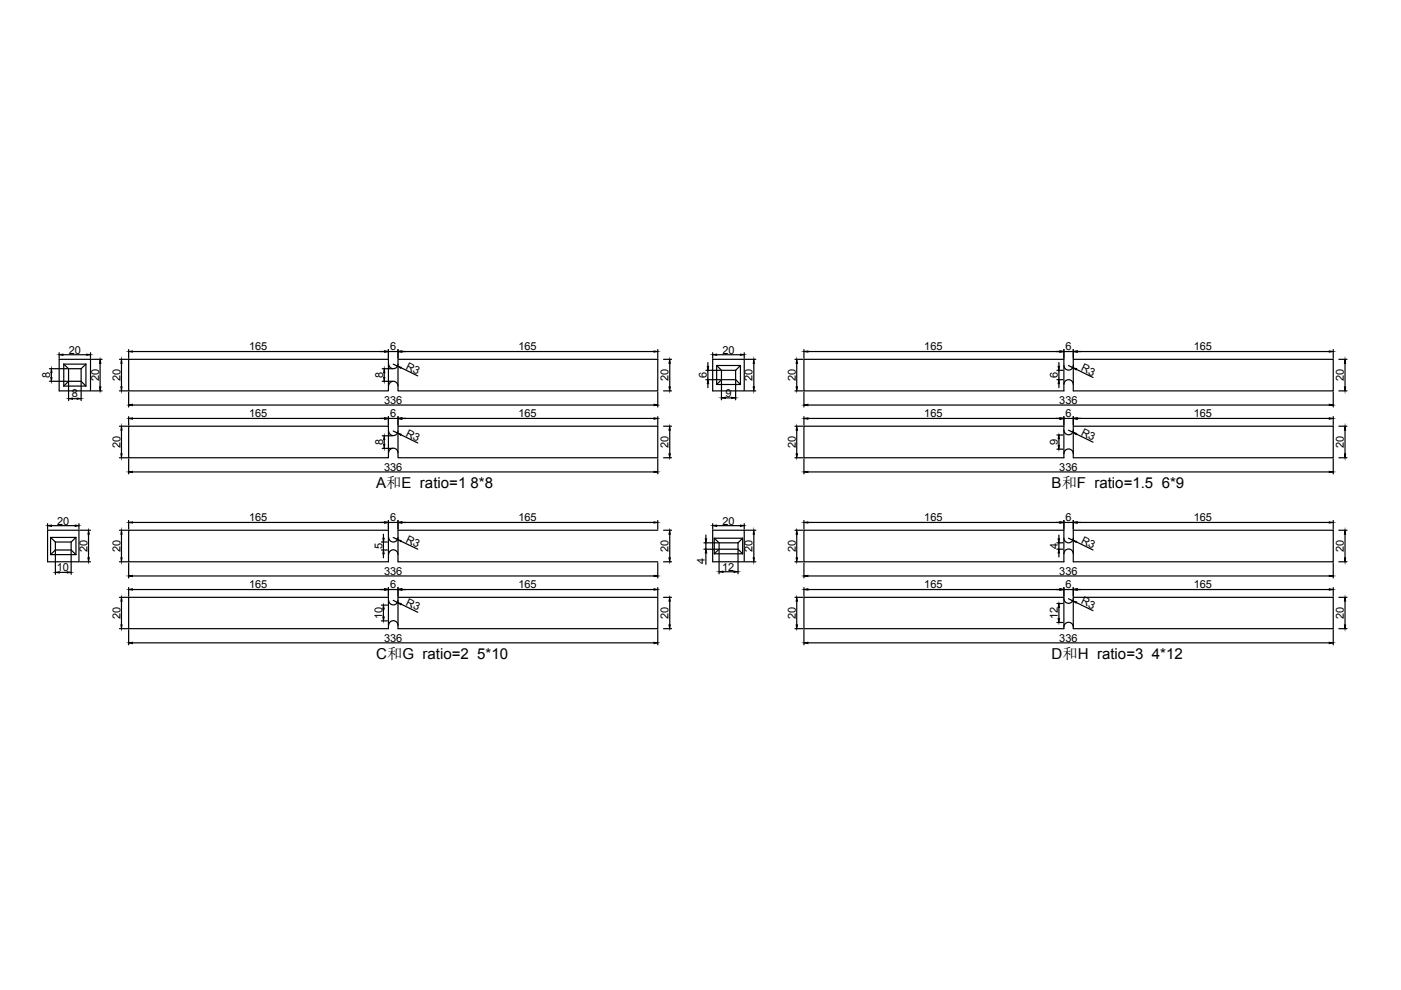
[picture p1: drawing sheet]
<svg xmlns="http://www.w3.org/2000/svg" width="297mm" height="210mm" viewBox="0 0 297 210" stroke-linecap="round" stroke-linejoin="round" font-family="sans-serif">
<!-- layer: 0 -->
<g fill="none" stroke="#000" stroke-width=".25">
<path d="M10.5 78.2h3.8M10.9 79v1M12.5 76.2h6.7v6.7h-6.7zM12.5 74.8v1.2M13.3 75.2h5.1M13.5 77.2v4.7M13.5 77.2h4.7M13.5 77.2l1 1M14.5 78.2h2.7M14.5 78.2v2.6M17.2 78.2v2.6M18.2 77.2v4.7"/>
<path d="M18.2 77.2l-1 1M19.2 74.8v1.2M19.4 76.2h2.2M21.2 77v5M25.3 76.2h1.8M25.8 77v5M27.3 76.2h55.1v6.7h-55.1zM27.3 74.1v1.9M28.1 74.5h53.4M81 78.2h2.2M81.5 79v1M82.4 74.1v1.9"/>
<path d="M82.4 74.5h2M82.4 77.2a.99 .99 0 0 0 1 1 .99 .99 0 0 0 1-1M83.4 77.2l.9 .4M84.4 76.2h55.1v6.7h-55.1zM84.4 74.1v1.9M85 78l3.6 1.7M85.2 74.5h53.5M139.5 74.1v1.9M140.7 76.2h1.7M142 77v5M149.7 78.5h3.1M150.1 76.9v.8"/>
<path d="M150.1 78.5v2M151.1 76.2h6.7v6.7h-6.7zM151.1 74.8v1.2M151.9 77.5h5.1M151.9 77.5v4M151.9 77.5l1.1 1M151.9 75.2h5.1M153 78.5h3M153 78.5v2M156 78.5v2M157 77.5v4M157 77.5l-1 1"/>
<path d="M157.8 74.8v1.2M158 76.2h2.2M159.8 77v5M168.5 76.2h1.7M168.9 77v5M170.4 76.2h55.2v6.7h-55.2zM170.4 74.1v1.9M171.3 74.5h53.4M224.1 78.5h1.3M224.5 76.9v.8M224.5 78.5v2M225.6 77.5a.99 .99 0 0 0 1 1 .99 .99 0 0 0 1-1"/>
<path d="M225.6 74.5h2M225.6 74.1v1.9M226.5 77.5l1 .5M227.6 76.2h55.1v6.7h-55.1zM227.6 74.1v1.9M228.2 78.3l3.5 1.7M228.4 74.5h53.4M282.7 74.1v1.9M283.9 76.2h1.7M285.2 77v5M10.5 80.8h3.8M13.5 81.9h4.7"/>
<path d="M14.5 80.8h2.7M14.5 81.1v3.8M14.5 80.8l-1 1.1M15.4 84.5h1M17.2 81.1v3.8M17.2 80.8l1 1.1M19.4 82.9h2.2M25.3 82.9h1.8M25.3 97.1h1.8M25.3 90.4h1.8M25.8 91.2v5M27.3 90.4h55.1v6.7h-55.1z"/>
<path d="M27.3 83.1v3.2M27.3 88.3v1.9M27.3 97.3v3.2M28.1 85.9h110.6M28.1 88.7h53.4M81 80.8h2.2M81 92.4h2.2M81 95.1h2.2M81.5 93.2v1M82.4 88.3v1.9M82.4 88.7h2M82.4 81.8a.99 .99 0 0 1 1-1 .99 .99 0 0 1 1 1"/>
<path d="M82.4 91.4a.99 .99 0 0 0 1 1 .99 .99 0 0 0 1-1M82.4 96a.99 .99 0 0 1 1-1 .99 .99 0 0 1 1 1M83.4 91.4l.9 .4M84.4 90.4h55.1v6.7h-55.1zM84.4 88.3v1.9M85 92.2l3.6 1.7M85.2 88.7h53.5M139.5 83.1v3.2M139.5 88.3v1.9M139.5 97.3v3.2M140.7 82.9h1.7M140.7 97.1h1.7"/>
<path d="M140.7 90.4h1.7M142 91.2v5M149.7 80.5h3.1M150.1 81.4v.8M151.9 81.5h5.1M153 80.5h3M153 80.7v4.1M153 80.5l-1.1 1M153.8 84.4h1.3M156 80.7v4.1M156 80.5l1 1M158 82.9h2.2"/>
<path d="M168.5 82.9h1.7M168.5 97.1h1.7M168.5 90.4h1.7M168.9 91.2v5M170.4 90.4h55.2v6.7h-55.2zM170.4 83.1v3.2M170.4 88.3v1.9M170.4 97.3v3.2M171.3 85.9h110.5M171.3 88.7h53.4M224.1 80.5h1.3M224.1 92.2h1.3"/>
<path d="M224.1 95.2h1.3M224.5 81.4v.8M224.5 93v1.4M225.6 81.5a.99 .99 0 0 1 1-1 .99 .99 0 0 1 1 1M225.6 91.2a.99 .99 0 0 0 1 1 .99 .99 0 0 0 1-1M225.6 96.2a.99 .99 0 0 1 1-1 .99 .99 0 0 1 1 1M225.6 88.7h2M225.6 88.3v1.9M226.5 91.2l1 .4M227.6 90.4h55.1v6.7h-55.1zM227.6 88.3v1.9M228.2 92l3.5 1.8"/>
<path d="M228.4 88.7h53.4M282.7 83.1v3.2M282.7 88.3v1.9M282.7 97.3v3.2M283.9 82.9h1.7M283.9 97.1h1.7M283.9 90.4h1.7M285.2 91.2v5M10.1 112.4h6.6v6.7h-6.6zM10.1 111v1.2M10.7 113.9h5.4M10.7 113.9v3.7"/>
<path d="M10.7 117.6h5.4M10.7 113.9l1 1M10.9 111.4h5M11.7 114.9h3.4M11.7 116.6h3.4M11.7 114.9v1.7M11.7 116.8v5M11.7 116.6l-1 1M15.1 114.9v1.7M15.1 116.8v5M15.1 116.6l1 1M16.1 113.9v3.7"/>
<path d="M16.1 113.9l-1 1M16.7 111v1.2M16.9 112.4h2.3M16.9 119.1h2.3M18.8 113.3v5M25.3 112.4h1.8M25.3 119.1h1.8M25.8 113.3v5M27.3 112.4h55.1v6.7h-55.1zM27.3 110.3v1.9M27.3 119.3v3.2M28.1 110.8h53.4"/>
<path d="M28.1 100.1h110.6M80.9 114.9h1.2M80.9 116.6h1.2M81.3 113.3v.8M81.3 114.9v1.7M81.3 117.4v.9M82.4 110.3v1.9M82.4 110.8h2M82.4 113.9a.99 .99 0 0 0 1 1 .99 .99 0 0 0 1-1M82.4 117.6a.99 .99 0 0 1 1-1 .99 .99 0 0 1 1 1M83.4 113.9l.9 .5M84.4 110.3v1.9"/>
<path d="M85 114.8l3.6 1.6M85.2 110.8h53.5M139.5 110.3v1.9M139.5 119.3v3.2M139.5 112.4h-55.1v6.7h55.1M140.7 112.4h1.7M140.7 119.1h1.7M142 113.3v5M149.2 115.1h3M149.2 116.4h3M149.7 113.4v.8M149.7 115.1v1.3"/>
<path d="M149.7 117.2v2.5M151.1 111v1.2M151.1 112.4h6.7v6.7h-6.7zM151.4 114.1h6.1M151.4 114.1v3.3M151.4 117.4h6.1M151.4 114.1l1.1 1M151.9 111.4h5.1M152.5 115.1h4M152.5 116.4h4M152.5 115.1v1.3M152.5 116.7v5"/>
<path d="M152.5 116.4l-1.1 1M156.5 115.1v1.3M156.5 116.7v5M156.5 116.4l1 1M157.5 114.1v3.3M157.5 114.1l-1 1M157.8 111v1.2M158 112.4h2.2M158 119.1h2.2M159.8 113.3v5M168.5 112.4h1.7M168.5 119.1h1.7"/>
<path d="M168.9 113.3v5M170.4 112.4h55.2v6.7h-55.2zM170.4 110.3v1.9M170.4 119.3v3.2M171.3 110.8h53.4M171.3 100.1h110.5M224.1 115.1h1.3M224.1 116.4h1.3M224.5 113.4v.8M224.5 115.1v1.3M224.5 117.2v.9M225.6 114.1a.99 .99 0 0 0 1 1 .99 .99 0 0 0 1-1"/>
<path d="M225.6 117.4a.99 .99 0 0 1 1-1 .99 .99 0 0 1 1 1M225.6 110.3v1.9M225.6 110.8h2M226.5 114.1l1 .4M227.6 112.4h55.1v6.7h-55.1zM227.6 110.3v1.9M228.2 114.9l3.5 1.7M228.4 110.8h53.4M282.7 110.3v1.9M282.7 119.3v3.2M283.9 112.4h1.7M283.9 119.1h1.7"/>
<path d="M285.2 113.3v5M12.6 121.4h1.6M25.3 133.3h1.8M25.3 126.6h1.8M25.8 127.5v5M27.3 126.6h55.1v6.7h-55.1zM27.3 124.6v1.8M27.3 133.5v3.2M28.1 125h53.4M28.1 122.1h110.6M28.1 136.3h110.6M80.9 128.3h1.2"/>
<path d="M80.9 131.6h1.2M81.3 129.1v1.7M82.4 124.6v1.8M82.4 125h2M82.4 127.3a.99 .99 0 0 0 1 1 .99 .99 0 0 0 1-1M82.4 132.6a.99 .99 0 0 1 1-1 .99 .99 0 0 1 1 1M83.4 127.3l.9 .4M84.4 126.6h55.1v6.7h-55.1zM84.4 124.6v1.8M85 128.1l3.6 1.7M85.2 125h53.5M139.5 124.6v1.8"/>
<path d="M139.5 133.5v3.2M140.7 133.3h1.7M140.7 126.6h1.7M142 127.5v5M153.3 121.2h2.3M168.5 133.3h1.7M168.5 126.6h1.7M168.9 127.5v5M170.4 126.6h55.2v6.7h-55.2zM170.4 124.6v1.8M170.4 133.5v3.2M171.3 125h53.4"/>
<path d="M171.3 122.1h110.5M171.3 136.3h110.5M224.1 128h1.3M224.1 132h1.3M224.5 128.8v2.3M225.6 126.9a.99 .99 0 0 0 1 1 .99 .99 0 0 0 1-1M225.6 132.9a.99 .99 0 0 1 1-1 .99 .99 0 0 1 1 1M225.6 124.6v1.8M225.6 125h2M226.5 126.9l1 .5M227.6 126.6h55.1v6.7h-55.1zM227.6 124.6v1.8"/>
<path d="M228.2 127.7l3.5 1.8M228.4 125h53.4M282.7 124.6v1.8M282.7 133.5v3.2M283.9 133.3h1.7M283.9 126.6h1.7M285.2 127.5v5"/>
</g>
<g fill="#000" stroke="#000" stroke-width=".21">
<path d="M10.9 78.2l.1 .8h-.2zM12.5 75.2l.8-.1v.2zM18.4 75.1l.8 .1-.8 .1zM21.2 76.2l.2 .8h-.3zM25.8 76.2l.1 .8h-.3zM27.3 74.5l.8-.1v.3zM81.5 78.2l.1 .8h-.3zM81.5 74.4l.9 .1-.9 .2zM84.3 77.6l.8 .3-.1 .2zM84.4 74.5l.8-.1v.3zM138.7 74.4l.8 .1-.8 .2zM142 76.2l.1 .8h-.3z"/>
<path d="M150 77.7h.3l-.2 .8zM151.1 75.2l.8-.1v.2zM157 75.1l.8 .1-.8 .1zM159.8 76.2l.1 .8h-.2zM168.9 76.2l.2 .8h-.3zM170.4 74.5l.9-.1v.3zM224.3 77.7h.3l-.1 .8zM224.7 74.4l.9 .1-.9 .2zM227.5 78l.8 .2-.2 .2zM227.6 74.5l.8-.1v.3zM281.8 74.4l.9 .1-.9 .2zM285.2 76.2l.1 .8h-.3z"/>
<path d="M10.8 80h.2l-.1 .8zM14.5 84.5l.9-.1v.3zM16.4 84.4l.8 .1-.8 .2zM21.1 82h.3l-.2 .9zM25.6 82h.3l-.1 .9zM25.6 96.2h.3l-.1 .9zM25.8 90.4l.1 .8h-.3zM27.3 85.9l.8-.2v.3zM27.3 88.7l.8-.1v.3zM27.3 100.1l.8-.2v.3zM81.3 80h.3l-.1 .8zM81.5 92.4l.1 .8h-.3z"/>
<path d="M81.3 94.2h.3l-.1 .9zM81.5 88.6l.9 .1-.9 .2zM84.3 91.8l.8 .3-.1 .2zM84.4 88.7l.8-.1v.3zM138.7 85.7l.8 .2-.8 .1zM138.7 88.6l.8 .1-.8 .2zM138.7 99.9l.8 .2-.8 .1zM141.8 82h.3l-.1 .9zM141.8 96.2h.3l-.1 .9zM142 90.4l.1 .8h-.3zM150.1 80.5l.2 .9h-.3zM153 84.4l.8-.2v.3z"/>
<path d="M155.1 84.2l.9 .2-.9 .1zM159.7 82h.2l-.1 .9zM168.8 82h.3l-.2 .9zM168.8 96.2h.3l-.2 .9zM168.9 90.4l.2 .8h-.3zM170.4 85.9l.9-.2v.3zM170.4 88.7l.9-.1v.3zM170.4 100.1l.9-.2v.3zM224.5 80.5l.1 .9h-.3zM224.5 92.2l.1 .8h-.3zM224.3 94.4h.3l-.1 .8zM224.7 88.6l.9 .1-.9 .2z"/>
<path d="M227.5 91.6l.8 .3-.2 .2zM227.6 88.7l.8-.1v.3zM281.8 85.7l.9 .2-.9 .1zM281.8 88.6l.9 .1-.9 .2zM281.8 99.9l.9 .2-.9 .1zM285 82h.3l-.1 .9zM285 96.2h.3l-.1 .9zM285.2 90.4l.1 .8h-.3zM10.1 111.4l.8-.1v.3zM15.9 111.3l.8 .1-.8 .2zM18.8 112.4l.1 .9h-.3zM18.6 118.3h.3l-.1 .8z"/>
<path d="M25.6 118.3h.3l-.1 .8zM25.8 112.4l.1 .9h-.3zM27.3 110.8l.8-.2v.3zM81.2 114.1h.3l-.2 .8zM81.3 116.6l.2 .8h-.3zM81.5 110.6l.9 .2-.9 .1zM84.3 114.4l.8 .2-.1 .2zM84.4 110.8l.8-.2v.3zM138.7 110.6l.8 .2-.8 .1zM141.8 118.3h.3l-.1 .8zM142 112.4l.1 .9h-.3zM149.5 114.2h.3l-.1 .9z"/>
<path d="M149.7 116.4l.1 .8h-.3zM151.1 111.4l.8-.1v.3zM157 111.3l.8 .1-.8 .2zM159.8 112.4l.1 .9h-.2zM159.7 118.3h.2l-.1 .8zM168.8 118.3h.3l-.2 .8zM168.9 112.4l.2 .9h-.3zM170.4 110.8l.9-.2v.3zM224.3 114.2h.3l-.1 .9zM224.5 116.4l.1 .8h-.3zM224.7 110.6l.9 .2-.9 .1zM227.5 114.5l.8 .3-.2 .2z"/>
<path d="M227.6 110.8l.8-.2v.3zM281.8 110.6l.9 .2-.9 .1zM285 118.3h.3l-.1 .8zM285.2 112.4l.1 .9h-.3zM11.7 121.4l.9-.2v.3zM14.2 121.2l.9 .2-.9 .1zM25.6 132.5h.3l-.1 .8zM25.8 126.6l.1 .9h-.3zM27.3 122.1l.8-.1v.2zM27.3 125l.8-.2v.3zM27.3 136.3l.8-.1v.3zM81.3 128.3l.2 .8h-.3z"/>
<path d="M81.2 130.8h.3l-.2 .8zM81.5 124.8l.9 .2-.9 .1zM84.3 127.7l.8 .3-.1 .2zM84.4 125l.8-.2v.3zM138.7 122l.8 .1-.8 .1zM138.7 124.8l.8 .2-.8 .1zM138.7 136.2l.8 .1-.8 .2zM141.8 132.5h.3l-.1 .8zM142 126.6l.1 .9h-.3zM152.5 121.2l.8-.1v.3zM155.6 121.1l.9 .1-.9 .2zM168.8 132.5h.3l-.2 .8z"/>
<path d="M168.9 126.6l.2 .9h-.3zM170.4 122.1l.9-.1v.2zM170.4 125l.9-.2v.3zM170.4 136.3l.9-.1v.3zM224.5 128l.1 .8h-.3zM224.3 131.1h.3l-.1 .9zM224.7 124.8l.9 .2-.9 .1zM227.5 127.4l.8 .2-.2 .3zM227.6 125l.8-.2v.3zM281.8 122l.9 .1-.9 .1zM281.8 124.8l.9 .2-.9 .1zM281.8 136.2l.9 .1-.9 .2z"/>
<path d="M285 132.5h.3l-.1 .8zM285.2 126.6l.1 .9h-.3z"/>
</g>
<g font-size="3.2">
<text x="79.8" y="103.4">A和E ratio=1 8*8</text>
<text x="222.9" y="103.4">B和F ratio=1.5 6*9</text>
<text x="79.8" y="139.6">C和G ratio=2 5*10</text>
<text x="222.9" y="139.6">D和H ratio=3 4*12</text>
</g>
<g font-size="2.3">
<text x="14.6" y="75">20</text>
<text x="52.8" y="74.3">165</text>
<text x="82.7" y="74.3">6</text>
<text x="109.9" y="74.3">165</text>
<text x="153.2" y="75">20</text>
<text x="196" y="74.3">165</text>
<text x="225.9" y="74.3">6</text>
<text x="253.1" y="74.3">165</text>
<text x="10.6" y="80.2" transform="rotate(-90 10.6 80.2)">8</text>
<text x="21" y="80.8" transform="rotate(-90 21 80.8)">20</text>
<text x="25.5" y="80.8" transform="rotate(-90 25.5 80.8)">20</text>
<text x="81.3" y="80.2" transform="rotate(-90 81.3 80.2)">8</text>
<text x="85.9" y="78.1" transform="rotate(26 85.9 78.1)">R3</text>
<text x="141.7" y="80.8" transform="rotate(-90 141.7 80.8)">20</text>
<text x="149.9" y="80.2" transform="rotate(-90 149.9 80.2)">6</text>
<text x="159.6" y="80.8" transform="rotate(-90 159.6 80.8)">20</text>
<text x="168.7" y="80.8" transform="rotate(-90 168.7 80.8)">20</text>
<text x="224.3" y="80.2" transform="rotate(-90 224.3 80.2)">6</text>
<text x="229.1" y="78.5" transform="rotate(25 229.1 78.5)">R3</text>
<text x="284.9" y="80.8" transform="rotate(-90 284.9 80.8)">20</text>
<text x="15.2" y="84.3">8</text>
<text x="52.8" y="88.5">165</text>
<text x="81.4" y="85.6">336</text>
<text x="82.7" y="88.5">6</text>
<text x="109.9" y="88.5">165</text>
<text x="153.8" y="84.1">9</text>
<text x="196" y="88.5">165</text>
<text x="224.6" y="85.6">336</text>
<text x="225.9" y="88.5">6</text>
<text x="253.1" y="88.5">165</text>
<text x="25.5" y="95" transform="rotate(-90 25.5 95)">20</text>
<text x="81.3" y="94.3" transform="rotate(-90 81.3 94.3)">8</text>
<text x="85.9" y="92.4" transform="rotate(26 85.9 92.4)">R3</text>
<text x="141.7" y="95" transform="rotate(-90 141.7 95)">20</text>
<text x="168.7" y="95" transform="rotate(-90 168.7 95)">20</text>
<text x="224.3" y="94.3" transform="rotate(-90 224.3 94.3)">9</text>
<text x="229.1" y="92.2" transform="rotate(26 229.1 92.2)">R3</text>
<text x="284.9" y="95" transform="rotate(-90 284.9 95)">20</text>
<text x="81.4" y="99.9">336</text>
<text x="224.6" y="99.9">336</text>
<text x="12.1" y="111.2">20</text>
<text x="52.8" y="110.6">165</text>
<text x="82.7" y="110.6">6</text>
<text x="109.9" y="110.6">165</text>
<text x="153.2" y="111.2">20</text>
<text x="196" y="110.6">165</text>
<text x="225.9" y="110.6">6</text>
<text x="253.1" y="110.6">165</text>
<text x="18.6" y="117" transform="rotate(-90 18.6 117)">20</text>
<text x="25.5" y="117" transform="rotate(-90 25.5 117)">20</text>
<text x="81.1" y="116.4" transform="rotate(-90 81.1 116.4)">5</text>
<text x="85.9" y="114.9" transform="rotate(26 85.9 114.9)">R3</text>
<text x="141.7" y="117" transform="rotate(-90 141.7 117)">20</text>
<text x="149.5" y="119.5" transform="rotate(-90 149.5 119.5)">4</text>
<text x="159.6" y="117" transform="rotate(-90 159.6 117)">20</text>
<text x="168.7" y="117" transform="rotate(-90 168.7 117)">20</text>
<text x="224.3" y="116.4" transform="rotate(-90 224.3 116.4)">4</text>
<text x="229.1" y="115" transform="rotate(26 229.1 115)">R3</text>
<text x="284.9" y="117" transform="rotate(-90 284.9 117)">20</text>
<text x="12" y="121.1">10</text>
<text x="52.8" y="124.7">165</text>
<text x="81.4" y="121.9">336</text>
<text x="82.7" y="124.7">6</text>
<text x="109.9" y="124.7">165</text>
<text x="153.1" y="121">12</text>
<text x="196" y="124.7">165</text>
<text x="224.6" y="121.9">336</text>
<text x="225.9" y="124.7">6</text>
<text x="253.1" y="124.7">165</text>
<text x="25.5" y="131.2" transform="rotate(-90 25.5 131.2)">20</text>
<text x="81.1" y="131.3" transform="rotate(-90 81.1 131.3)">10</text>
<text x="85.9" y="128.3" transform="rotate(25 85.9 128.3)">R3</text>
<text x="141.7" y="131.2" transform="rotate(-90 141.7 131.2)">20</text>
<text x="168.7" y="131.2" transform="rotate(-90 168.7 131.2)">20</text>
<text x="224.3" y="131.3" transform="rotate(-90 224.3 131.3)">12</text>
<text x="229.1" y="127.9" transform="rotate(25 229.1 127.9)">R3</text>
<text x="284.9" y="131.2" transform="rotate(-90 284.9 131.2)">20</text>
<text x="81.4" y="136.1">336</text>
<text x="224.6" y="136.1">336</text>
</g>
</svg>
